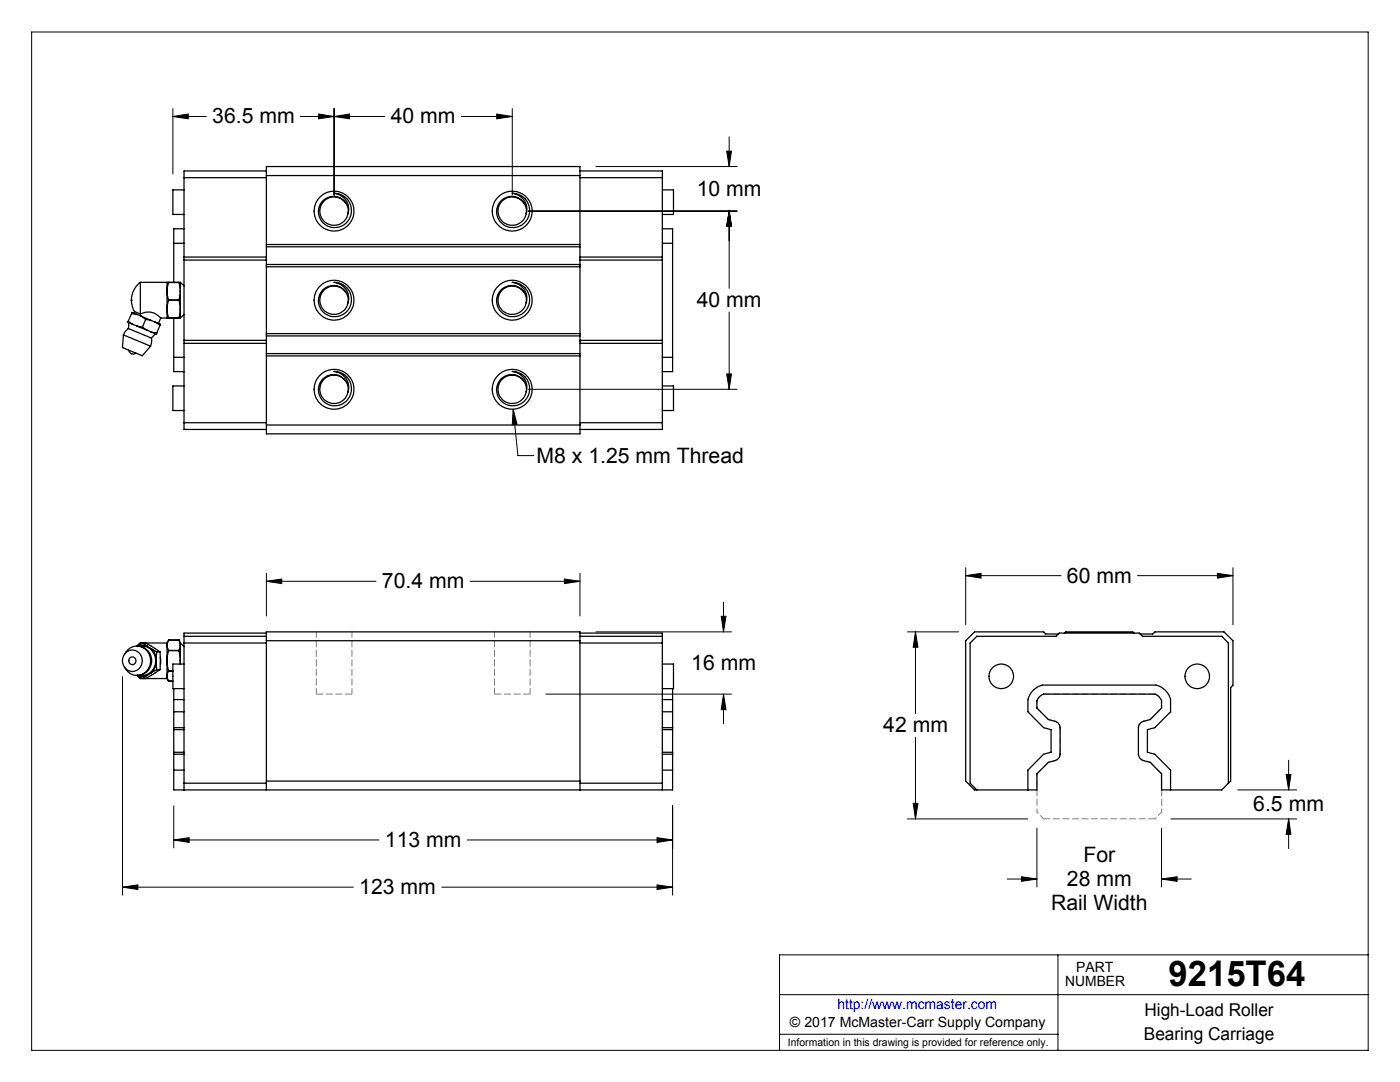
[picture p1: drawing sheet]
<svg xmlns="http://www.w3.org/2000/svg" width="279mm" height="216mm" viewBox="0 0 279 216" stroke-linecap="round" stroke-linejoin="round" font-family="sans-serif">
<g fill="none" stroke="#000" stroke-width=".2">
<path d="M6.3 6.4h266.7v203.2h-266.7zM34.5 23.2l3.1-.4v.9zM34.5 23.2h6.7M34.5 21.7v13M60 23.2h16.8M63.6 22.8l3.1 .4-3.1 .5zM66.7 23.2l3-.4v.9zM66.7 21.7v17.2M92.1 23.2h10.1M99.1 22.8l3.1 .4-3.1 .5zM102.2 21.7v17.2M118.9 33.2h28.2"/>
<path d="M145 30.2h1l-.5 3zM145.5 27.3v5.9M105.4 42.1h41.7M145.5 42.1l.5 3.1h-1zM145.5 42.1v15.4M105.4 77.7h41.7M145 74.6h1l-.5 3.1zM145.5 62.3v15.4M102.4 81.6l.8 3.1-1 .1zM102.4 81.6l1 9.3h3.1M53.2 116l3-.5v1zM53.2 114.4v8.5"/>
<path d="M53.2 116h21.8M93.8 116h21.9M112.6 115.5l3.1 .5-3.1 .5zM115.7 114.4v8.5M192.7 114.9l3.1-.5v1zM192.7 113.3v11.4M192.7 114.9h19M227 114.9h19.1M243 114.4l3.1 .5-3.1 .5zM246.1 113.3v11.4M24.4 135v43.6M108.9 138.5h37.1"/>
<path d="M118.9 126.1h27.1M143.9 123h1l-.5 3.1zM144.4 138.5l.5 3.1h-1zM144.4 120.2v5.9M144.4 138.5v5.9M181.1 126.1h10.2M182.7 126.1l.5 3.1h-1zM182.7 126.1v16.3M182.7 147.1v16.3M247 157.6h11.8M256.7 154.6h.9l-.4 3zM257.2 151.7v5.9"/>
<path d="M24.4 177l3.1-.4v.9zM24.4 177h46.1M34.7 167.6l3-.5v1zM34.7 160.8v8.4M34.7 167.6h40.9M88.2 177h46M93.3 167.6h40.9M131.1 167.1l3.1 .5-3.1 .5zM131.1 176.6l3.1 .4-3.1 .5zM134.2 160.8v17.8M181.1 163.4h24M182.2 160.3h1l-.5 3.1z"/>
<path d="M201 175.4h5.9M203.9 174.9l3 .5-3 .5zM206.9 165.2v11.8M231.8 165.2v11.8M231.8 175.4h5.9M231.8 175.4l3.1-.5v1zM233.7 163.4h25.1M257.2 163.4l.4 3.1h-.9zM257.2 163.4v5.9M155.6 198.5h117.4M211.1 190.5v19.1M273 190.5h-117.4v19.1"/>
<path d="M155.6 206.4h55.5"/>
</g>
<path d="M210.6 151.7a1.33 1.33 0 0 0 1-1.3M211.6 145.2a1.33 1.33 0 0 0-1-1.3M227.2 150.4a1.33 1.33 0 0 0 1 1.3M228.2 143.9a1.33 1.33 0 0 0-1 1.3" fill="none" stroke="#808080" stroke-width=".2" stroke-dasharray="1.3 .6" stroke-dashoffset=".9" stroke-linecap="butt"/>
<path d="M208.3 138.5a2.22 2.22 0 0 0-1.3 1.3M231.8 139.8a2.23 2.23 0 0 0-1.3-1.3" fill="none" stroke="#808080" stroke-width=".2" stroke-dasharray="1.3 .6" stroke-dashoffset="1" stroke-linecap="butt"/>
<path d="M63.1 138.5v-12.5M70.2 138.5v-12.5M98.7 138.5v-12.5M105.8 138.5v-12.5" fill="none" stroke="#808080" stroke-width=".2" stroke-dasharray="1.3 .6" stroke-dashoffset=".1"/>
<path d="M70.2 138.5h-7.1M105.8 138.5h-7.1M211.6 145.2v5.2M227.2 150.4v-5.2" fill="none" stroke="#808080" stroke-width=".2" stroke-dasharray="1.3 .6" stroke-dashoffset="-.1"/>
<path d="M207 139.8v1.5M209.2 143.6l1.4 .3M210.6 151.7l-1.4 .4M228.2 143.9l1.4-.3M229.6 152.1l-1.4-.4M231.8 141.3v-1.5" fill="none" stroke="#808080" stroke-width=".2" stroke-dasharray="1.3 .6" stroke-dashoffset=".7"/>
<path d="M230.5 138.5h-22.2M207 141.3l2.2 2.3M209.2 152.1l-2.2 2.3M229.6 143.6l2.2-2.3M231.8 154.4l-2.2-2.3M208.3 163.4h22.2" fill="none" stroke="#808080" stroke-width=".2" stroke-dasharray="1.3 .6"/>
<path d="M207 154.4v7.6M231.8 162v-7.6" fill="none" stroke="#808080" stroke-width=".2" stroke-dasharray="1.3 .6" stroke-dashoffset=".6"/>
<path d="M207 162l1.3 1.4M230.5 163.4l1.3-1.4" fill="none" stroke="#808080" stroke-width=".2" stroke-dasharray="1.3 .6" stroke-dashoffset=".9"/>
<g fill="#000">
<path d="M102.4 81.6l.8 3.1-1 .1z"/>
<path d="M53.2 116l3-.5v1zM112.6 115.5l3.1 .5-3.1 .5zM34.7 167.6l3-.5v1zM131.1 167.1l3.1 .5-3.1 .5zM24.4 177l3.1-.4v.9zM131.1 176.6l3.1 .4-3.1 .5zM243 114.4l3.1 .5-3.1 .5zM192.7 114.9l3.1-.5v1zM66.7 23.2l3-.4v.9zM99.1 22.8l3.1 .4-3.1 .5zM34.5 23.2l3.1-.4v.9zM63.6 22.8l3.1 .4-3.1 .5zM145.5 42.1l.5 3.1h-1zM145 74.6h1l-.5 3.1zM145 30.2h1l-.5 3zM145.5 42.1l.5 3.1h-1z"/>
<path d="M144.4 138.5l.5 3.1h-1zM143.9 123h1l-.5 3.1zM182.7 126.1l.5 3.1h-1zM182.2 160.3h1l-.5 3.1zM231.8 175.4l3.1-.5v1zM203.9 174.9l3 .5-3 .5zM257.2 163.4l.4 3.1h-.9zM256.7 154.6h.9l-.4 3z"/>
</g>
<g fill="none" stroke="#000" stroke-width=".25">
<path d="M36.7 37.9h-2.2v4.9h2.2M36.7 35.5h16.5M53.2 33.2h62.5v53.4h-62.5zM53.2 34.1h-16.5v51.6h16.5M53.2 35h62.5M115.7 34.1h16.5v51.6h-16.5M115.7 35.5h16.5M132.2 37.9h2.2v4.9h-2.2M26.2 59.9l.2 1.3 .4 1M26.2 59.9h.1M28 56.3a4.6 4.6 0 0 0-1.8 3.6M28 56.3v6.4"/>
<path d="M28 56.3h5.3M33.3 58.1v3.6M33.3 58.1l.4 1.8M33.3 56.3v1.8M33.3 56.3h.4M33.7 59.9h.1M33.7 59.9l-.4 1.8M33.7 56.4l-.4 1.7M33.7 56.3v.1M33.7 56.3h2M33.7 59.9h2M33.7 56.4h2"/>
<path d="M34.7 48.5v7.8M34.7 48.5h2M35.7 59.9h.1M35.7 59.9l.3 1.8M35.7 56.4l.3 1.7M35.7 56.3v.1M35.7 56.3h.3M36 58.1l-.3 1.8M36 58.1v3.6M36 56.3v1.8M36 56.3l.7 .7M36.7 45.6h-2v2.9"/>
<path d="M36.7 51.9h16.5M36.7 51.3h16.5M53.2 48.8h62.5M53.2 53.2h62.5M53.2 49.2h62.5M53.2 52.8h62.5M64.5 40a2.95 2.95 0 0 1 3.4-.5 2.95 2.95 0 0 1 1.6 3.1 3.2 3.2 0 0 0-2.8-4 3.4 3.4 0 0 1 3.1 4.8 3.4 3.4 0 0 1-5.7 .7 3.2 3.2 0 0 1 .4-4.1zM64.5 57.8a2.95 2.95 0 0 1 3.4-.5 2.95 2.95 0 0 1 1.6 3.1 3.2 3.2 0 0 0-2.8-4.1 3.4 3.4 0 0 1 3.1 4.8 3.4 3.4 0 0 1-5.7 .8 3.2 3.2 0 0 1 .4-4.1zM69 40.5a2.82 2.82 0 0 0-4.5-.1 2.82 2.82 0 0 0 1 4.3 2.82 2.82 0 0 0 4-2.1M69 58.3a2.82 2.82 0 0 0-4.5-.2 2.82 2.82 0 0 0 1 4.4 2.82 2.82 0 0 0 4-2.1M69.5 42.5v.2M100 40a2.96 2.96 0 0 1 3.4-.5 2.96 2.96 0 0 1 1.6 3.1 3.2 3.2 0 0 0-2.8-4 3.4 3.4 0 0 1 3.2 4.8 3.4 3.4 0 0 1-5.7 .7 3.1 3.1 0 0 1 .3-4.1z"/>
<path d="M100 57.8a2.96 2.96 0 0 1 3.4-.5 2.96 2.96 0 0 1 1.6 3.1 3.2 3.2 0 0 0-2.8-4.1 3.4 3.4 0 0 1 3.2 4.8 3.4 3.4 0 0 1-5.7 .8 3.1 3.1 0 0 1 .3-4.1zM104.5 40.5a2.82 2.82 0 0 0-4.5-.1 2.82 2.82 0 0 0 1.1 4.3 2.82 2.82 0 0 0 3.9-2.1M104.5 58.3a2.82 2.82 0 0 0-4.5-.2 2.82 2.82 0 0 0 1.1 4.4 2.82 2.82 0 0 0 3.9-2.1M105 42.5v.2M115.7 51.9h16.5M115.7 51.3h16.5M132.2 45.6h2v2.9M132.2 48.5h2M134.2 48.5v22.8M24.6 66.8l5.5 2.3M24.6 66.8l-.2 2.6 .3 .1 3.7 1.5 1.7-1.9M25.6 65.5l-.7 .7-.3 .6"/>
<path d="M25.6 64.1l.9 .6M25.6 65.5l4.6 2M25.6 64.1l-.1 .2 1 .4M25.6 64.4v1.1M25.7 69.9a.86 .86 0 0 0 1.4 .5M26.2 62.6l1.2 .2M26.2 62.6l.2-.3 1 .5M26.2 62.6l-.6 1.5M26.5 64.7l.8 .4M26.8 62.2l1.2 .5M26.8 62.2l-.1 .3M27.3 65.1l1.1 .2"/>
<path d="M27.3 65.1l2.1 .8M27.4 62.8l.8 .3M28 62.7a3.2 3.2 0 0 1 4.1 .8M28.2 63.1l.9 .6M28.2 63.1l2 .9M28.4 65.3l1 .6M29.1 63.7l1.1 .3M29.1 63.7l-.7 1.6M29.4 65.9l.8 .4M30.2 66.3l1.1 .1M30.2 66.3l1 .4 .1-.3M30.2 64l.8 .3"/>
<path d="M30.2 67.5l.1 .7-.2 .9M31 64.3l.9 .6M31 64.3l1 .4-.1 .2M31 66.6l-.8 .9M31.9 64.9l-.6 1.5M32.1 63.5h1.2M32.1 63.5l-.5 1M33.3 61.7l.4 1.7M33.3 61.7v1.8M33.3 63.5h.4M33.7 63.4v.1M33.7 63.5h2"/>
<path d="M33.7 63.4h2M34.7 71.3v2.9h2M34.7 63.5v7.8M34.7 71.3h2M35.7 63.4v.1M35.7 63.5h.3M36 61.7l-.3 1.7M36 61.7v1.8M36.7 77h-2.2v4.9h2.2M36.7 62.8l-.7 .7M36.7 67.9h16.5M36.7 68.5h16.5"/>
<path d="M53.2 66.6h62.5M53.2 71h62.5M53.2 67h62.5M53.2 70.6h62.5M69 76l.1 .2a2.7 2.7 0 0 1 .4 1.9M69 76a3.1 3.1 0 0 0-5.1 .3 3.1 3.1 0 0 0 2.1 4.6 3.4 3.4 0 0 0 4.1-3 3.4 3.4 0 0 0-3.4-3.8 3.2 3.2 0 0 1 2.8 4M69 76.1a2.82 2.82 0 0 0-4.5-.2 2.82 2.82 0 0 0 1 4.4 2.82 2.82 0 0 0 4-2.2M69.5 60.3v.1M69.5 78.1v.1M104.5 76l.2 .2a2.7 2.7 0 0 1 .3 1.9M104.5 76a3.1 3.1 0 0 0-5.1 .4 3.1 3.1 0 0 0 2.4 4.5 3.4 3.4 0 0 0 3.9-3.1 3.4 3.4 0 0 0-3.5-3.7 3.2 3.2 0 0 1 2.8 4M104.5 76.1a2.82 2.82 0 0 0-4.5-.2 2.82 2.82 0 0 0 1.1 4.4 2.82 2.82 0 0 0 3.9-2.2"/>
<path d="M105 60.3v.1M115.7 67.9h16.5M115.7 68.5h16.5M132.2 77h2.2v4.9h-2.2M132.2 71.3h2M134.2 71.3v2.9h-2M36.7 84.3h16.5M53.2 84.8h62.5M115.7 84.3h16.5M24.8 130.6l.4-.5a2.75 2.75 0 0 1 3.5-.8 2.75 2.75 0 0 1 1.2 3.5 2.65 2.65 0 0 1-2.1 1.9 2.65 2.65 0 0 1-2.6-1.1l-.4-.5M25 130.3a2.05 2.05 0 0 1 2.9 .1 2.05 2.05 0 0 1 0 2.9 2.01 2.01 0 0 1-2.8 .2 2.01 2.01 0 0 1-.4-2.7zM27.3 134.8h.1"/>
<path d="M27.3 134.8l.7 .6M27.4 134.8a2.49 2.49 0 0 0 2 0M27.4 134.8l1 .6 1-.6M27.4 128.9l1-.6 1 .6a2.62 2.62 0 0 0-2 0zM27.9 129a2.93 2.93 0 0 1 3.1 2.1 2.93 2.93 0 0 1-1.6 3.4l-.8 .3-.7-.1M28 128.3l-.7 .6 .9 .1 .6 .3 .7 .6 .4 .6a2.9 2.9 0 0 1-2.5 4.3M28 135.1v.3M28 128.3v.3M28 135.4h5.3M28 128.3h5.3M29.1 128.3l2.8 1.8M29.4 128.9l.8 .5"/>
<path d="M30.2 129.4l1.1 .7M30.2 129.4a3.1 3.1 0 0 1 1 2M30.2 134.3l-.8 .5M31.2 132.3a3.4 3.4 0 0 1-1 2M31.2 132.3l.1 1.3M31.2 131.4v.9M31.3 133.6l-1.1 .7M31.3 130.1l-.1 1.3M31.3 133.6h.6M31.3 130.1h.6M31.9 130.1v3.5M31.9 133.6l-2.8 1.8"/>
<path d="M32 131.1v1.5M33.3 131.8v3.1M33.3 131.8l.4 2.1M33.3 128.3v.5M33.3 128.8v3M33.3 134.9v.5M33.3 128.8l.4 1M33.3 134.9l.4 1M33.3 135.4l.4 .5M33.7 133.9h.1M33.7 133.9l-.4 1M33.7 129.8h.1"/>
<path d="M33.7 129.8l-.4 2M33.7 127.7l-.4 1.1M33.7 127.7h.1M33.7 135.9h.1M33.7 127.7l-.4 .6M33.7 135.9h.8M33.7 127.7h2M33.7 129.8h2M33.7 133.9h.8M34.7 137.4v2.2M34.7 139.6v18h99.5v-18M34.7 139.6h2"/>
<path d="M35.7 129.8h.1M35.7 129.8l.3 2M35.7 127.7l.3 1.1M35.7 127.7h.1M35.7 127.7l.3 .6M36 128.8l-.3 1M36 128.8v3M36 131.8v.7zM36 128.3v.5M36 128.3l.7 .7M36.7 132.5h-2.2v4.9h2.2M36.7 128.3h16.5"/>
<path d="M36.7 127h16.5M53.2 127.8h62.5M53.2 126.3h-16.5v31.3M115.7 128.3h16.5M115.7 127h16.5M115.7 126.3h16.5v31.3M132.2 132.5h2.2v4.9h-2.2M132.2 139.6h2M134.2 137.4v2.2M211.2 126.5h-2.5l-.4-.4h-13.8l-1.8 1.7v28.1l1.8 1.7h12.4v-3.2l2.3-2.3 1.4-.3a1.42 1.42 0 0 0 1-1.3v-5.3a1.37 1.37 0 0 0-1-1.3l-1.4-.3-2.3-2.3v-1.5a2.35 2.35 0 0 1 1.4-1.3h22.2a2.17 2.17 0 0 1 1.3 1.3v1.5l-2.2 2.3-1.4 .3a1.42 1.42 0 0 0-1 1.3v5.3a1.37 1.37 0 0 0 1 1.3l1.4 .3 2.2 2.3v3.2h12l1.3-1.3M212.4 126.3l.3-.2h13.4l.2 .2M227.5 126.5h2.5l.5-.4h13.8l1.8 1.7v8.9l-.5 .5v18.7l-.5 .4"/>
<path d="M34.7 142h2M34.7 145.2h2M34.7 153.7h2M34.7 150.5h2M34.7 145.6h2M34.7 150.1h2M36.7 156.3h16.5M53.2 157.6v-31.5h62.5v31.5M53.2 155.9h62.5M115.7 156.3h16.5M132.2 142h2M132.2 145.2h2"/>
<path d="M132.2 153.7h2M132.2 150.5h2M132.2 145.6h2M132.2 150.1h2M205.1 157.6v-3.9l3.2-3.2 1.5-.4v-4.5l-1.5-.4-3.2-3.2v-2.4a4.1 4.1 0 0 1 2.9-2.9h22.8a4 4 0 0 1 2.8 2.9v2.4l-3.1 3.2-1.5 .4v4.5l1.5 .4 3.1 3.2v3.9M245.1 156.3v-28l-1.3-1.3h-15.8l-.6-.7h-16l-.7 .7h-15.8l-1.3 1.3v28l1.3 1.3"/>
<circle cx="66.7" cy="59.9" r="4"/>
<circle cx="66.7" cy="42.1" r="4"/>
<circle cx="102.2" cy="59.9" r="4"/>
<circle cx="102.2" cy="42.1" r="4"/>
<circle cx="66.7" cy="77.7" r="4"/>
<circle cx="102.2" cy="77.7" r="4"/>
<circle cx="26.5" cy="131.9" r=".74"/>
<circle cx="199.8" cy="135" r="2.45"/>
<circle cx="238.9" cy="135" r="2.45"/>
</g>
<text font-size="7.1" x="233.2" y="196.8">9215T64</text>
<g font-size="4.2">
<text x="42.4" y="24.6">36.5 mm</text>
<text x="78" y="24.6">40 mm</text>
<text x="139.1" y="39.1">10 mm</text>
<text x="139.1" y="61.3">40 mm</text>
<text x="107.1" y="92.5">M8 x 1.25 mm Thread</text>
<text x="76.2" y="117.4">70.4 mm</text>
<text x="212.9" y="116.3">60 mm</text>
<text x="138" y="133.7">16 mm</text>
<text x="176.3" y="146.1">42 mm</text>
<text x="250.1" y="161.9">6.5 mm</text>
<text x="76.8" y="169">113 mm</text>
<text x="216.2" y="172.1">For</text>
<text x="71.7" y="178.4">123 mm</text>
<text x="212.9" y="176.8">28 mm</text>
<text x="209.8" y="181.5">Rail Width</text>
</g>
<g font-size="3.5">
<text x="228.4" y="202.8">High-Load Roller</text>
<text x="228.3" y="207.5">Bearing Carriage</text>
</g>
<g font-size="2.8">
<text x="212.6" y="196.8">NUMBER</text>
<text x="214.8" y="194">PART</text>
<text x="157.7" y="205">© 2017 McMaster-Carr Supply Company</text>
</g>
<text font-size="2.8" fill="#00f" x="167.1" y="201.4">http://www.mcmaster.com</text>
<text font-size="2.1" x="157.3" y="208.6">Information in this drawing is provided for reference only.</text>
</svg>
